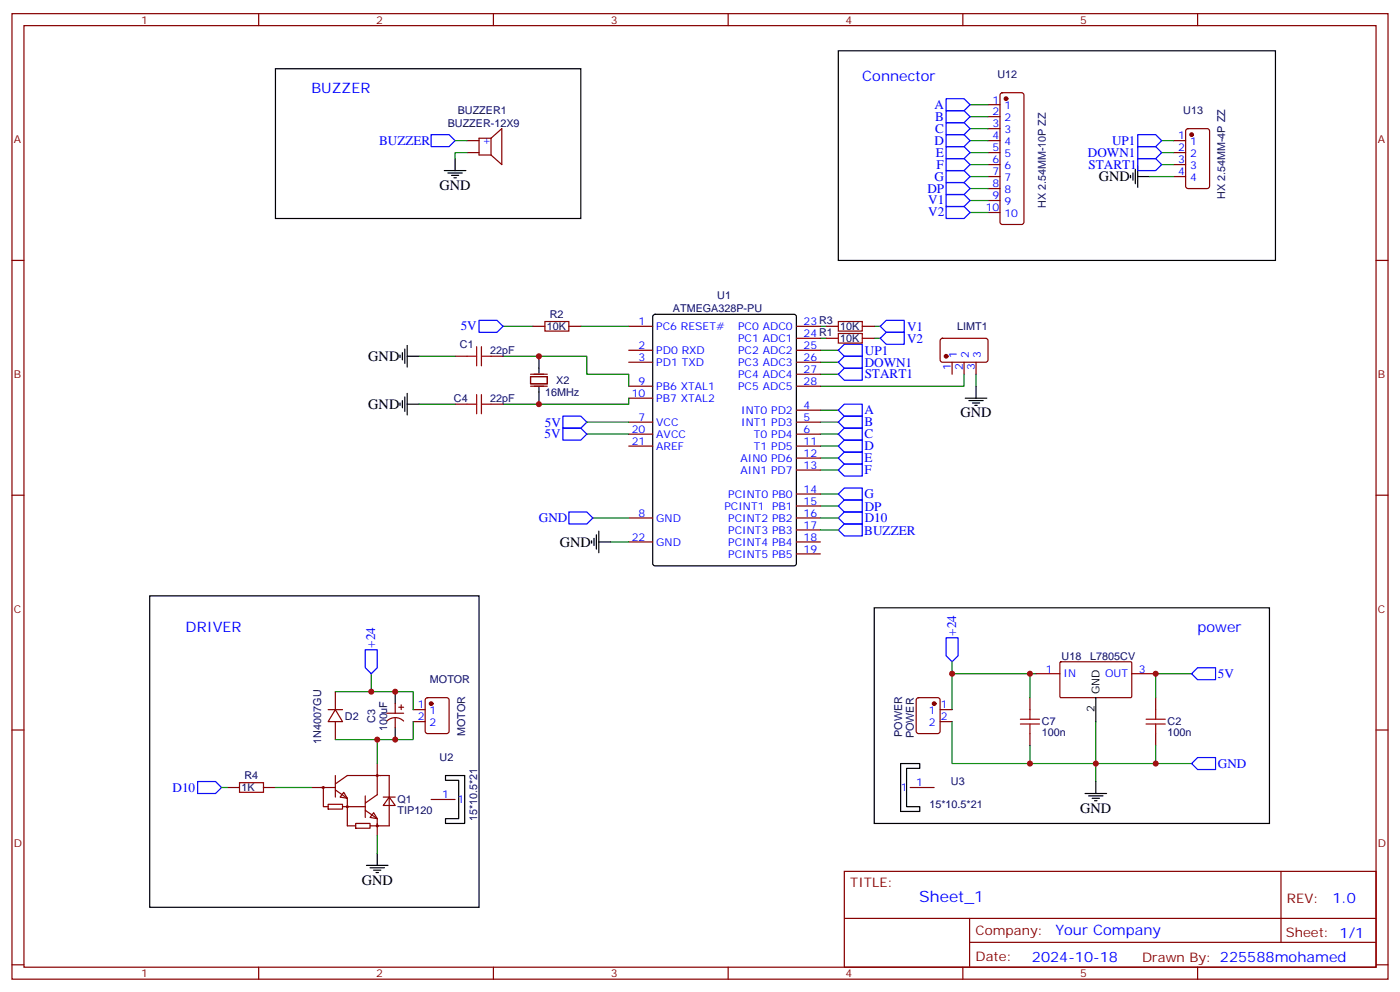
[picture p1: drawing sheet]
<svg xmlns="http://www.w3.org/2000/svg" width="412mm" height="292mm" viewBox="0 0 412 292" stroke-linecap="round" stroke-linejoin="round" font-family="sans-serif">
<g fill="none" stroke="#870000" stroke-width=".35">
<path d="M3.5 4h405.4v284.4h-405.4zM7.1 7.5h398.2v277.3h-398.2zM76.2 4v3.5M145.3 4v3.5M214.5 4v3.5M283.6 4v3.5M352.8 4v3.5M291 30.8h3.6M291 34.4h3.6M291 37.9h3.6M294.8 27.5l.5-.2h5.6l.5 .2 .2 .5v37.4l-.2 .5-.5 .2h-5.6l-.5-.2-.2-.5v-37.4zM349.5 38.1l.5-.2h5.6l.7 .4v16.5l-.5 .7h-5.8l-.7-.4-.1-16.5z"/>
<path d="M137.6 41.4h3.5M137.6 44.9h3.5M144.6 40.7h-3.5v4.9h3.5M144.6 40.7v4.9M144.6 40.7l3.2-2.8v10.6l-3.2-2.9M291 41.4h3.6M291 44.9h3.6M291 48.5h3.6M291 52h3.6M291 55.5h3.6M291 59.1h3.6M345.7 41.4h3.5"/>
<path d="M345.7 44.9h3.5M345.7 48.5h3.5M345.7 52h3.5M3.5 76.7h3.6M291 62.6h3.6M405.3 76.7h3.6M157 96.1h3.5M167.6 96.1h3.5M185.2 96.1h7.1M234.6 99.6h7.1M234.6 96.1h7.1M243.4 99.6h3.5"/>
<path d="M243.4 96.1h3.5M254 99.6h3.5M254 96.1h3.5M277.2 99.8l.4-.2 13 .1 .4 .6v5.9l-.7 .5-12.9-.1-.5-.6v-5.7zM134.1 104.9h3.5M134.1 119h3.5M144.6 104.9h3.6M144.6 119h3.6M156.3 110.9h4.9v2.1h-4.9zM156.3 113.7h4.9M156.3 110.2h4.9M185.2 103.2h7.1"/>
<path d="M185.2 106.7h7.1M185.2 113.7h7.1M185.2 117.3h7.1M234.6 103.2h7.1M234.6 106.7h7.1M234.6 113.7h7.1M234.6 110.2h7.1M280.5 106.7v3.5M284 106.7v3.5M287.5 106.7v3.5M185.2 124.3h7.1M185.2 127.8h7.1"/>
<path d="M185.2 131.4h7.1M234.6 120.8h7.1M234.6 124.3h7.1M234.6 127.8h7.1M234.6 131.4h7.1M234.6 134.9h7.1M234.6 138.4h7.1M3.5 145.8h3.6M185.2 152.5h7.1M185.2 159.6h7.1M234.6 152.5h7.1M234.6 145.5h7.1"/>
<path d="M234.6 149h7.1M234.6 156.1h7.1M234.6 159.6h7.1M405.3 145.8h3.6M234.6 163.1h7.1M305.2 198.4h7M312.3 195l.3-.1h20.6l.2 .3-.1 10.1-.3 .2-20.6-.1-.2-.3zM333.4 198.4h7M3.5 215h3.6M96.7 209h4.2M98.8 209l2.1 3.5h-4.2zM98.8 203.7v5.3"/>
<path d="M98.8 212.5v5.3M113.9 210h5M114 212.3a3.5 3.5 0 0 1 4.9 0M116.4 207.2v2.8M116.4 211.5v2.8M117.5 208.3h1.4M118.2 207.6v1.4M121.7 209h3.5M121.7 212.5h3.5M125.5 205.7l.4-.2h5.7l.6 .4 .1 9.4-.5 .7h-5.9l-.6-.4-.1-9.4zM270.1 205.7l.5-.2h5.6l.7 .4v9.4l-.4 .7h-5.9l-.7-.4v-9.4zM276.9 209h3.6"/>
<path d="M276.9 212.5h3.6M303.4 205.5v3.5M303.4 216v3.6M340.4 205.5v3.5M340.4 216v3.6M405.3 215h3.6M67 231.9h3.6M77.6 231.9h3.5M91.7 231.9h7.1M95.2 231.9v5.7h1.5M96.7 236.9h4.2v1.4h-4.2zM98.8 230.9l3.5-2.5h12.4v14.8h-3.6"/>
<path d="M98.8 232.6l3.5 2.5v8.1h2.5M98.8 228.4v6.3M100.9 237.6h6.7M101.2 233.3l1.1 1.8-2.1-.4zM107.6 238.6l3.5 2.5v2.1h-2.1M107.6 234.4v6.3M110.1 239.3l1 1.8-2.1-.4zM111.1 224.9v9.1l-3.5 2.5M112.9 234.7h3.5M114.7 234.7l1.7 2.5h-3.5zM127 235.4h7.1M268.1 231.9h7.1"/>
<path d="M104.8 242.5h4.2v1.4h-4.2zM111.1 242.5v3.5M248.7 256.6h156.6v28.2h-156.6zM377.3 256.6v20.9M248.7 270.5h156.5M285.6 277.5h119.6M285.6 270.5v14.1M3.5 284.1h3.6M76.2 284.8v3.6M145.3 284.8v3.6M214.5 284.8v3.6M283.6 284.8v3.6"/>
<path d="M352.8 284.8v3.6M405.3 284.1h3.6"/>
<circle cx="95.3" cy="231.9" r=".26"/>
<circle cx="102.3" cy="237.6" r=".26"/>
<circle cx="111.1" cy="228.4" r=".26"/>
<circle cx="111.1" cy="243.2" r=".26"/>
</g>
<g fill="#870000" stroke="#870000" stroke-width=".35">
<circle cx="296.3" cy="29.1" r=".53"/>
<circle cx="351" cy="39.7" r=".53"/>
<circle cx="275.2" cy="207.2" r=".53"/>
<circle cx="127" cy="207.2" r=".53"/>
<circle cx="278.7" cy="104.9" r=".53"/>
</g>
<g fill="none" stroke="#000" stroke-width=".35">
<path d="M246.9 15h128.8v61.7h-128.8zM81.1 20.2h90v44.1h-90zM130.9 50.2h6.3M131.9 50.9h4.3M133 51.6h2.1M133.7 52.4h.7M134.1 46.7v3.5M333 51.6v.8M333.7 50.9v2.2M334.4 49.9v4.2M335.1 52h3.6M335.1 48.8v6.4"/>
<path d="M192.5 92.8l.5-.2h40.9l.6 .4 .1 72.9-.5 .7-41.1 .1-.7-.5v-72.9zM117.8 104.6v.7M117.8 118.7v.7M118.5 103.9v2.1M118.5 118v2.1M119.2 102.8v4.2M119.2 116.9v4.2M119.9 104.9h3.6M119.9 101.7v6.4M119.9 115.9v6.3M119.9 119h3.6M158.7 104.9v5"/>
<path d="M158.7 114.1v4.9M284.3 117.3h6.4M285.4 118h4.2M286.5 118.7h2.1M287.2 119.4h.7M287.5 113.7v3.6M174.3 159.2v.7M175 158.5v2.2M175.7 157.5v4.2M176.4 159.6h3.5M176.4 156.4v6.4M44.1 175.5h97v91.7h-97z"/>
<path d="M257.5 179h116.4v63.5h-116.4zM116.4 203.7v3.5M116.4 214.3v3.5M322.8 205.5v7M131.2 228.4h5.7v14.1h-5.7v-1.4h3.9v-11.3h-3.9zM265.3 224.9h5.6v1.4h-3.8v11.3h3.8v1.4h-5.6zM319.6 233.7h6.4M320.7 234.4h4.2M321.7 235.1h2.1M322.4 235.8h.7M322.8 230.2v3.5M107.9 254.8h6.4"/>
<path d="M109 255.6h4.2M110.1 256.3h2.1M110.8 257h.7M111.1 251.3v3.5"/>
</g>
<g fill="none" stroke="#008700" stroke-width=".35">
<path d="M285.8 30.8h5.2M285.8 34.4h5.2M285.8 37.9h5.2M134.1 41.4h3.5M137.6 44.9h-3.5v1.8M285.8 52h5.2M285.8 48.5h5.2M285.8 44.9h5.2M285.8 41.4h5.2M285.8 55.5h5.2M285.8 59.1h5.2M338.7 52h7"/>
<path d="M342.2 48.5h3.5M342.2 44.9h3.5M342.2 41.4h3.5M285.8 62.6h5.2M148.2 96.1h8.8M171.1 96.1h14.1M241.7 96.1h1.7M241.7 99.6h1.7M257.5 96.1h1.8M257.5 99.6h1.8M123.5 119h10.6M123.5 104.9h10.6"/>
<path d="M148.2 104.9h24.7v5.3h12.3v3.5M185.2 117.3v1.7h-37M241.7 110.2h5.2M241.7 106.7h5.2M241.7 103.2h5.2M284 110.2v3.5h-42.3M287.5 110.2v3.5M172.9 127.8h12.3M172.9 124.3h12.3M241.7 138.4h5.2M241.7 134.9h5.2M241.7 131.4h5.2"/>
<path d="M241.7 127.8h5.2M241.7 124.3h5.2M241.7 120.8h5.2M174.6 152.5h10.6M179.9 159.6h5.3M241.7 149h5.2M241.7 145.5h5.2M241.7 152.5h5.2M241.7 156.1h5.2M109.4 198.4v5.3M280.5 194.9v3.5M303.4 198.4h-22.9v10.6"/>
<path d="M305.2 198.4h-1.8v7.1M351 198.4h-10.6v7.1M98.8 203.7h22.9v5.3M111.1 217.8v7.1M121.7 212.5v5.3h-22.9M280.5 212.5v12.4h22.9M303.4 219.6v5.3h37v-5.3M322.8 212.5v17.7M65.3 231.9h1.7M81.1 231.9h10.6M340.4 224.9h10.6M111.1 246v5.3"/>
</g>
<g fill="none" stroke="#00f" stroke-width=".35">
<path d="M127 39.7h5.3l1.8 1.7-1.8 1.8h-5.3zM278.7 29.1h5.3l1.8 1.7-1.8 1.8h-5.3zM278.7 32.6h5.3l1.8 1.8-1.8 1.7h-5.3zM278.7 36.1h5.3l1.8 1.8-1.8 1.8h-5.3zM278.7 39.7h5.3l1.8 1.7-1.8 1.8h-5.3zM335.1 39.7h5.3l1.8 1.7-1.8 1.8h-5.3zM278.7 43.2h5.3l1.8 1.7-1.8 1.8h-5.3zM278.7 46.7h5.3l1.8 1.8-1.8 1.7h-5.3zM278.7 50.2h5.3l1.8 1.8-1.8 1.8h-5.3zM278.7 53.8h5.3l1.8 1.7-1.8 1.8h-5.3zM278.7 57.3h5.3l1.8 1.8-1.8 1.7h-5.3zM335.1 46.7h5.3l1.8 1.8-1.8 1.7h-5.3z"/>
<path d="M335.1 43.2h5.3l1.8 1.7-1.8 1.8h-5.3zM278.7 60.8h5.3l1.8 1.8-1.8 1.7h-5.3zM141.1 94.3h5.3l1.8 1.8-1.8 1.8h-5.3zM259.3 99.6l1.8-1.7h5.2v3.5h-5.2zM259.3 96.1l1.8-1.8h5.2v3.6h-5.2zM246.9 110.2l1.8-1.8h5.3v3.6h-5.3zM246.9 106.7l1.8-1.8h5.3v3.5h-5.3zM246.9 103.2l1.8-1.8h5.3v3.5h-5.3zM248.7 119h5.3v3.6h-5.3l-1.8-1.8zM165.8 122.6h5.3l1.8 1.7-1.8 1.8h-5.3zM165.8 126.1h5.3l1.8 1.7-1.8 1.8h-5.3zM248.7 136.7h5.3v3.5h-5.3l-1.8-1.8z"/>
<path d="M248.7 133.1h5.3v3.6h-5.3l-1.8-1.8zM248.7 129.6h5.3v3.5h-5.3l-1.8-1.7zM248.7 126.1h5.3v3.5h-5.3l-1.8-1.8zM248.7 122.6h5.3v3.5h-5.3l-1.8-1.8zM167.6 150.8h5.3l1.7 1.7-1.7 1.8h-5.3zM246.9 149l1.8-1.8h5.3v3.6h-5.3zM246.9 152.5l1.8-1.7h5.3v3.5h-5.3zM246.9 156.1l1.8-1.8h5.3v3.5h-5.3zM248.7 143.7h5.3v3.5h-5.3l-1.8-1.7zM107.6 191.3h3.5v5.3l-1.7 1.8-1.8-1.8zM278.7 187.8h3.5v5.3l-1.7 1.8-1.8-1.8zM351 198.4l1.8-1.8h5.3v3.6h-5.3z"/>
<path d="M58.2 230.2h5.3l1.8 1.7-1.8 1.8h-5.3zM351 224.9l1.8-1.8h5.3v3.5h-5.3z"/>
</g>
<g fill="none" stroke="#a10000" stroke-width=".35">
<path d="M160.5 94.7h7.1v2.8h-7.1zM246.9 98.2h7.1v2.8h-7.1zM246.9 94.7h7.1v2.8h-7.1zM137.6 104.9h2.8M137.6 119h2.8M140.4 102.1v5.6M140.4 116.2v5.6M141.8 104.9h2.8M141.8 102.1v5.6M141.8 116.2v5.6M141.8 119h2.8M300.6 213.2h5.6"/>
<path d="M300.6 211.8h5.6M303.4 209v2.8M303.4 213.2v2.8M337.6 213.2h5.7M337.6 211.8h5.7M340.4 209v2.8M340.4 213.2v2.8M70.6 230.5h7v2.8h-7z"/>
</g>
<g fill="#c00">
<circle cx="303.4" cy="198.4" r=".88"/>
<circle cx="303.4" cy="224.9" r=".88"/>
<circle cx="322.8" cy="224.9" r=".88"/>
<circle cx="340.4" cy="198.4" r=".88"/>
<circle cx="340.4" cy="224.9" r=".88"/>
<circle cx="280.5" cy="198.4" r=".88"/>
<circle cx="158.8" cy="119" r=".88"/>
<circle cx="158.8" cy="104.9" r=".88"/>
<circle cx="109.4" cy="203.7" r=".88"/>
<circle cx="111.1" cy="217.8" r=".88"/>
<circle cx="116.4" cy="203.7" r=".88"/>
<circle cx="116.4" cy="217.8" r=".88"/>
</g>
<text font-size="4.6" fill="#00f" x="270.8" y="265.6">Sheet_1</text>
<g font-size="4.2" fill="#00f">
<text x="254" y="23.8">Connector</text>
<text x="91.7" y="27.3">BUZZER</text>
<text x="54.7" y="186.1">DRIVER</text>
<text x="352.8" y="186.1">power</text>
<text x="392.5" y="265.9">1.0</text>
<text x="310.9" y="275.4">Your Company</text>
<text x="304" y="283.2">2024-10-18</text>
</g>
<g font-size="4.2">
<text x="323.7" y="53.4">GND</text>
<text x="129.5" y="55.9">GND</text>
<text x="108.5" y="106.4">GND</text>
<text x="108.5" y="120.5">GND</text>
<text x="282.9" y="122.9">GND</text>
<text x="164.9" y="161">GND</text>
<text x="318.2" y="239.3">GND</text>
<text x="106.5" y="260.5">GND</text>
</g>
<g font-size="3.9" fill="#00f">
<text x="275.3" y="32.1">A</text>
<text x="275.5" y="35.6">B</text>
<text x="275.5" y="39.1">C</text>
<text x="111.7" y="42.6">BUZZER</text>
<text x="275.3" y="42.7">D</text>
<text x="275.7" y="46.2">E</text>
<text x="320.5" y="46.2">DOWN1</text>
<text x="327.6" y="42.7">UP1</text>
<text x="275.3" y="53.3">G</text>
<text x="275.9" y="49.7">F</text>
<text x="320.7" y="49.7">START1</text>
<text x="273.2" y="56.8">DP</text>
<text x="273.4" y="60.2">V1</text>
<text x="273.4" y="63.7">V2</text>
<text x="135.7" y="97.3">5V</text>
<text x="267.2" y="101">V2</text>
<text x="267.2" y="97.5">V1</text>
<text x="254.7" y="107.9">DOWN1</text>
<text x="254.8" y="104.4">UP1</text>
<text x="254.7" y="111.5">START1</text>
<text x="160.5" y="125.7">5V</text>
<text x="254.6" y="122">A</text>
<text x="254.7" y="125.6">B</text>
<text x="160.4" y="129.1">5V</text>
<text x="254.7" y="129.1">C</text>
<text x="254.6" y="132.6">D</text>
<text x="254.6" y="136.2">E</text>
<text x="254.7" y="139.7">F</text>
<text x="254.6" y="146.7">G</text>
<text x="158.7" y="153.8">GND</text>
<text x="254.7" y="153.8">D10</text>
<text x="254.7" y="150.4">DP</text>
<text x="254.6" y="157.4">BUZZER</text>
<text x="110.6" y="190.7" transform="rotate(-90 110.6 190.7)">+24</text>
<text x="281.7" y="187.2" transform="rotate(-90 281.7 187.2)">+24</text>
<text x="358.8" y="199.6">5V</text>
<text x="358.8" y="226.1">GND</text>
<text x="50.8" y="233.2">D10</text>
</g>
<g font-size="3.9" fill="#800">
<text x="250.5" y="261.2">TITLE:</text>
<text x="379.1" y="265.9">REV:</text>
<text x="287.4" y="275.4">Company:</text>
<text x="378.7" y="276">Sheet: 1/1</text>
<text x="287.4" y="283.1">Date:</text>
<text x="336.4" y="283.2">Drawn By: 225588mohamed</text>
</g>
<g font-size="3.2" fill="#800">
<text x="41.6" y="7">1</text>
<text x="110.8" y="7">2</text>
<text x="179.9" y="7">3</text>
<text x="249.1" y="7">4</text>
<text x="318.2" y="7">5</text>
<text x="4.1" y="42.1">A</text>
<text x="405.9" y="42.1">A</text>
<text x="4.1" y="111.3">B</text>
<text x="405.9" y="111.3">B</text>
<text x="4.1" y="180.4">C</text>
<text x="405.9" y="180.4">C</text>
<text x="4.1" y="249.6">D</text>
<text x="405.9" y="249.6">D</text>
<text x="41.6" y="287.8">1</text>
<text x="110.8" y="287.8">2</text>
<text x="179.9" y="287.8">3</text>
<text x="249.1" y="287.8">4</text>
<text x="318.2" y="287.8">5</text>
</g>
<g font-size="3.2" fill="#000080">
<text x="293.8" y="22.9">U12</text>
<text x="134.8" y="33.6">BUZZER1</text>
<text x="348.6" y="33.5">U13</text>
<text x="131.9" y="37.3">BUZZER-12X9</text>
<text x="360.9" y="58.6" transform="rotate(-90 360.9 58.6)">HX 2.54MM-4P ZZ</text>
<text x="308.1" y="61.3" transform="rotate(-90 308.1 61.3)">HX 2.54MM-10P ZZ</text>
<text x="211.3" y="88">U1</text>
<text x="161.9" y="93.7">R2</text>
<text x="198.2" y="92">ATMEGA328P-PU</text>
<text x="161.1" y="97.2">10K</text>
<text x="247.5" y="100.7">10K</text>
<text x="247.5" y="97.2">10K</text>
<text x="282" y="97.3">LIMT1</text>
<text x="135.5" y="102.5">C1</text>
<text x="144.4" y="104.3">22pF</text>
<text x="163.8" y="113.1">X2</text>
<text x="133.7" y="118.4">C4</text>
<text x="144.4" y="118.4">22pF</text>
<text x="160.6" y="116.6">16MHz</text>
<text x="312.7" y="194.3">U18</text>
<text x="321.2" y="194.3">L7805CV</text>
<text x="126.7" y="201.3">MOTOR</text>
<text x="101.6" y="211.9">D2</text>
<text x="110.5" y="212.9" transform="rotate(-90 110.5 212.9)">C3</text>
<text x="114" y="215.4" transform="rotate(-90 114 215.4)">100uF</text>
<text x="306.9" y="213.6">C7</text>
<text x="344" y="213.6">C2</text>
<text x="94.6" y="219" transform="rotate(-90 94.6 219)">1N4007GU</text>
<text x="137" y="216.8" transform="rotate(-90 137 216.8)">MOTOR</text>
<text x="265.7" y="217" transform="rotate(-90 265.7 217)">POWER</text>
<text x="269.2" y="217.5" transform="rotate(-90 269.2 217.5)">POWER</text>
<text x="306.9" y="216.8">100n</text>
<text x="344" y="216.8">100n</text>
<text x="129.5" y="224.2">U2</text>
<text x="71.1" y="233">1K</text>
<text x="72" y="229.5">R4</text>
<text x="280.1" y="231.3">U3</text>
<text x="117.1" y="239.8">TIP120</text>
<text x="117.1" y="236.6">Q1</text>
<text x="273.8" y="237.9">15*10.5*21</text>
<text x="140.5" y="241.8" transform="rotate(-90 140.5 241.8)">15*10.5*21</text>
</g>
<g font-size="3.2" fill="#00f">
<text x="292.4" y="30.5">1</text>
<text x="292.4" y="34">2</text>
<text x="295.9" y="32.2">1</text>
<text x="295.9" y="35.8">2</text>
<text x="292.4" y="37.5">3</text>
<text x="292.4" y="41.1">4</text>
<text x="295.9" y="39.3">3</text>
<text x="347.1" y="41.1">1</text>
<text x="142.2" y="42.5">+</text>
<text x="292.4" y="44.6">5</text>
<text x="295.9" y="42.8">4</text>
<text x="295.9" y="46.4">5</text>
<text x="347.1" y="44.6">2</text>
<text x="350.6" y="42.8">1</text>
<text x="350.6" y="46.4">2</text>
<text x="292.4" y="48.1">6</text>
<text x="292.4" y="51.6">7</text>
<text x="295.9" y="49.9">6</text>
<text x="295.9" y="53.4">7</text>
<text x="347.1" y="48.1">3</text>
<text x="347.1" y="51.6">4</text>
<text x="350.6" y="49.9">3</text>
<text x="350.6" y="53.4">4</text>
<text x="292.4" y="55.2">8</text>
<text x="292.4" y="58.7">9</text>
<text x="295.9" y="56.9">8</text>
<text x="290.4" y="62.2">10</text>
<text x="295.9" y="60.5">9</text>
<text x="295.9" y="64">10</text>
<text x="188.1" y="95.7">1</text>
<text x="236.7" y="95.7">23 R3</text>
<text x="193.3" y="97.2">PC6 RESET#</text>
<text x="217.4" y="97.2">PC0 ADC0</text>
<text x="217.4" y="100.7">PC1 ADC1</text>
<text x="236.7" y="99.3">24 R1</text>
<text x="188.1" y="102.8">2</text>
<text x="188.1" y="106.3">3</text>
<text x="193.3" y="104.2">PD0 RXD</text>
<text x="193.3" y="107.7">PD1 TXD</text>
<text x="217.4" y="104.2">PC2 ADC2</text>
<text x="217.4" y="107.7">PC3 ADC3</text>
<text x="236.7" y="102.8">25</text>
<text x="236.7" y="106.3">26</text>
<text x="281.9" y="105.4" transform="rotate(-90 281.9 105.4)">1</text>
<text x="285.4" y="105.4" transform="rotate(-90 285.4 105.4)">2</text>
<text x="288.9" y="105.4" transform="rotate(-90 288.9 105.4)">3</text>
<text x="188.1" y="113.4">9</text>
<text x="217.4" y="111.3">PC4 ADC4</text>
<text x="236.7" y="109.9">27</text>
<text x="236.7" y="113.4">28</text>
<text x="280.1" y="108.9" transform="rotate(-90 280.1 108.9)">1</text>
<text x="283.6" y="108.9" transform="rotate(-90 283.6 108.9)">2</text>
<text x="287.2" y="108.9" transform="rotate(-90 287.2 108.9)">3</text>
<text x="186.1" y="116.9">10</text>
<text x="193.3" y="114.8">PB6 XTAL1</text>
<text x="193.3" y="118.3">PB7 XTAL2</text>
<text x="217.4" y="114.8">PC5 ADC5</text>
<text x="188.1" y="124">7</text>
<text x="193.3" y="125.4">VCC</text>
<text x="218.4" y="121.8">INT0 PD2</text>
<text x="218.4" y="125.4">INT1 PD3</text>
<text x="236.7" y="120.4">4</text>
<text x="236.7" y="124">5</text>
<text x="186.1" y="127.5">20</text>
<text x="186.1" y="131">21</text>
<text x="193.3" y="128.9">AVCC</text>
<text x="222.1" y="128.9">T0 PD4</text>
<text x="236.7" y="127.5">6</text>
<text x="236.7" y="131">11</text>
<text x="193.3" y="132.4">AREF</text>
<text x="218.2" y="136">AIN0 PD6</text>
<text x="222.1" y="132.4">T1 PD5</text>
<text x="236.7" y="134.5">12</text>
<text x="218.2" y="139.5">AIN1 PD7</text>
<text x="236.7" y="138.1">13</text>
<text x="214.5" y="146.5">PCINT0 PB0</text>
<text x="236.7" y="145.1">14</text>
<text x="236.7" y="148.7">15</text>
<text x="188.1" y="152.2">8</text>
<text x="193.3" y="153.6">GND</text>
<text x="213.4" y="150.1">PCINT1</text>
<text x="214.5" y="153.6">PCINT2 PB2</text>
<text x="227.4" y="150.1">PB1</text>
<text x="236.7" y="152.2">16</text>
<text x="236.7" y="155.7">17</text>
<text x="186.1" y="159.2">22</text>
<text x="193.3" y="160.7">GND</text>
<text x="214.5" y="157.1">PCINT3 PB3</text>
<text x="214.5" y="160.7">PCINT4 PB4</text>
<text x="236.7" y="159.2">18</text>
<text x="214.5" y="164.2">PCINT5 PB5</text>
<text x="236.7" y="162.8">19</text>
<text x="308.1" y="198">1</text>
<text x="313.3" y="199.5">IN</text>
<text x="325.5" y="199.5">OUT</text>
<text x="335.5" y="198">3</text>
<text x="123" y="208.6">1</text>
<text x="277.1" y="208.6">1</text>
<text x="123" y="212.2">2</text>
<text x="126.5" y="210.4">1</text>
<text x="126.5" y="213.9">2</text>
<text x="273.6" y="210.4">1</text>
<text x="273.6" y="213.9">2</text>
<text x="277.1" y="212.2">2</text>
<text x="265.4" y="233">1</text>
<text x="269.9" y="231.6">1</text>
<text x="130.3" y="235.1">1</text>
<text x="134.8" y="236.5">1</text>
</g>
<g font-size="3.2">
<text x="322.4" y="209.6" transform="rotate(-90 322.4 209.6)">2</text>
<text x="323.8" y="204.4" transform="rotate(-90 323.8 204.4)">GND</text>
</g>
</svg>
